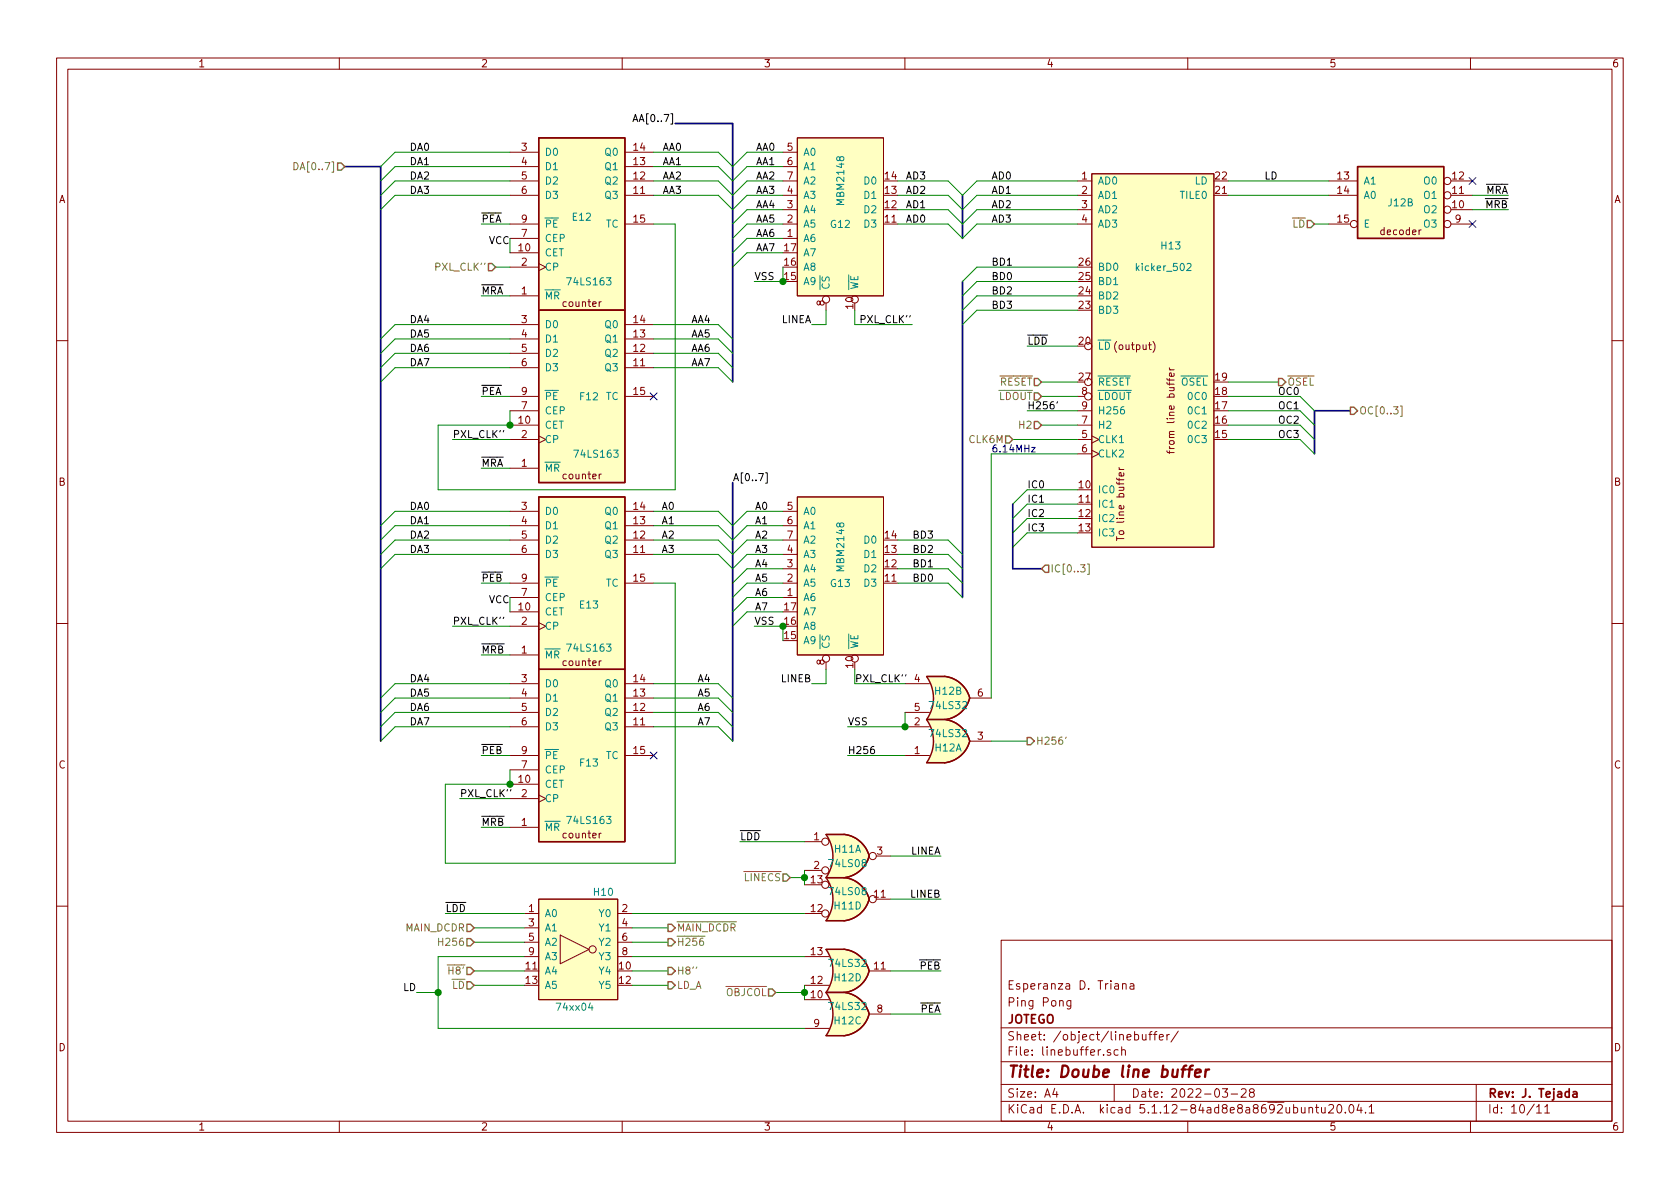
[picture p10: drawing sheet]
<svg xmlns="http://www.w3.org/2000/svg" width="297mm" height="210mm" viewBox="0 0 297 210" stroke-linecap="round" stroke-linejoin="round" font-family="sans-serif">
<g fill="none" stroke="#840000" stroke-width=".18">
<path d="M10 10.3h277v189.9h-277zM12 12.2h273v186.1h-273zM60 10.3v1.9M110 10.3v1.9M160 10.3v1.9M210 10.3v1.9M260 10.3v1.9M90.2 34.5h5M90.2 32h5M90.2 39.6h5M90.2 26.9h5M90.2 29.5h5"/>
<path d="M110.5 34.5h5.1M110.5 32h5.1M110.5 39.6h5.1M110.5 26.9h5.1M110.5 29.5h5.1M138.4 37.1h2.6M138.4 34.5h2.6M138.4 32h2.6M138.4 39.6h2.6M138.4 26.9h2.6M138.4 29.5h2.6M141 24.4h15.2v27.9h-15.2z"/>
<path d="M142.2 24.4h.1M190.5 37.1h2.5M190.5 34.5h2.5M190.5 32h2.5M190.5 39.6h2.5M193 30.7h21.6v66.1h-21.6zM234.9 34.5h5.1M234.9 32h5.1M234.9 39.6h3.9M256.5 37.1h3.8M256.5 34.5h3.8M256.5 32h3.8"/>
<path d="M256.5 39.6h3.8M90.2 42.2h5M90.2 52.3h5M90.2 44.7h5M90.2 47.2h5M90.2 59.9h5M90.2 57.4h5M95.2 46.6l1.3 .6-1.3 .7M106.3 53.4l-.4 .2M110.5 59.9h5.1M110.5 57.4h5.1M138.4 42.2h2.6"/>
<path d="M146 53.6v1.3M251.3 40.7l-.4 .2M10 60.2h2M90.2 75.2h5M90.2 65h5M90.2 62.5h5M90.2 70.1h5M90.2 77.7h5M90.2 72.6h5M95.2 77.1l1.3 .6-1.3 .7M110.5 65h5.1M110.5 62.5h5.1"/>
<path d="M110.5 70.1h5.1M190.5 75.2h2.5M190.5 70.1h1.3M190.5 77.7h2.5M190.5 72.6h2.5M193 77.1l1.3 .6-1.3 .7M193 79.6l1.3 .7-1.3 .6M203.9 60.4a1.47 1.47 0 0 1 0 1.9M206.3 79.7l.2 .3h1.1M206.8 65l.2 .4M206.8 79.7v.5M206.8 65.4h.8"/>
<path d="M207.5 66l.1 .4-.2 .1h-.6v-.5l.3-.1 .1 .6M285 60.2h2M90.2 98h5M90.2 90.4h5M90.2 93h5M90.2 95.5h5M90.2 82.8h5M106.3 83.8l-.4 .3M110.5 98h5.1M110.5 90.4h5.1M110.5 93h5.1M110.5 95.5h5.1"/>
<path d="M138.4 98h2.6M138.4 90.4h2.6M138.4 93h2.6M138.4 95.5h2.6M141 87.9h15.2v27.9h-15.2zM142.2 87.9h.1M190.5 80.3h2.5M197.4 94.9v.7M197.9 82.7l.2 .3M197.9 83h.8M198.7 83.6v.4l-.2 .2-.6-.1v-.5h.3l.1 .6M10 110.3h2"/>
<path d="M90.2 105.7h5M90.2 103.1h5M90.2 115.8h5M90.2 108.2h5M90.2 110.7h5M95.2 110.1l1.3 .6-1.3 .7M106.3 116.9l-.4 .2M110.5 103.1h5.1M138.4 105.7h2.6M138.4 103.1h2.6M138.4 100.6h2.6M146 117.1v1.3"/>
<path d="M285 110.3h2M90.2 120.9h5M90.2 126h5M90.2 123.4h5M90.2 133.6h5M90.2 128.5h5M90.2 138.7h5M90.2 136.1h5M110.5 120.9h5.1M110.5 126h5.1M110.5 123.4h5.1M110.5 133.6h5.1"/>
<path d="M110.5 128.5h5.1M160 120.9h4.3M160 126h4.3M160 133.6h4.3M160 128.5h4.3M171.4 123.4h3.9M171.4 131.1h3.9M90.2 146.3h5M90.2 141.2h5M95.2 159h14v17.8h-14zM95.2 140.6l1.3 .6-1.3 .7M106.3 147.3l-.4 .3"/>
<path d="M142.2 156.5h3.1M142.2 148.8h3.1M142.2 153.9h3.1M154.9 159h2.6M154.9 151.4h2.6M10 160.2h2M92.7 161.5h2.5M92.7 164.1h2.5M92.7 166.6h2.5M92.7 169.2h2.5M99.1 165.3l5 2.6-5 2.5zM109.2 161.5h2.6"/>
<path d="M109.2 164.1h2.6M109.2 166.6h2.6M109.2 169.2h2.6M142.2 161.5h3.1M142.2 169.2h4.4M142.2 174.2h4.4M142.2 176.8h4.4M153.7 171.7h3.8M153.7 179.3h3.8M177 166.3h108v32h-108zM189.3 176.9v1.4l-.2 .1h-.4M189.3 177l-.4-.1-.3 .3 .1 .6 .2 .1 .4-.1"/>
<path d="M198.5 174.1l.2-.2 .4 .1v.9M198.5 173.9v1M199.8 174h.6l.1 .9M200.5 174.3l-.5 .1-.2 .2v.2l.2 .1 .5-.1M285 160.2h2M60 198.3v1.9M110 198.3v1.9M142.2 181.9h4.4M160 198.3v1.9M177 194.8h108M177 191.8h108M177 187.8h108"/>
<path d="M177 181.8h108M186.5 192.5l-.4 1h1M186.8 193v1M196.3 185.7a.37 .37 0 0 0-.5 .1v.2l.5 .2 .1 .1-.2 .3-.4-.1M197 191.8v3M197.7 185.7l-.4-.1-.3 .3 .1 .6 .2 .1 .4-.1M198.3 185.7h.1a.37 .37 0 0 1 .6 .1v.8M198.3 185.1v1.5M200.6 183l.4-.1 .3 .3v.6l-.3 .1-.4-.1M202 182.9l.1 .9 .3 .1 .2-.1M202.6 182.9v1M203.1 182.9h.6"/>
<path d="M203.7 182.4l-.4 .2v1.3M204 182.9h.5M204.5 182.4l-.3 .2v1.3M205 183.4l.7-.1-.1-.3-.4-.1-.2 .2 .1 .7h.5M206.3 182.9v1M206.8 182.9l-.5 .3M208.3 182.3l-1.3 2M210 198.3v1.9M216.1 192.5h.9l-.4 .6 .4 .1v.7l-.2 .1-.7-.1M217.7 193.5h1.1M219.5 192.7l.2-.2h.3l.3 .2v.3v.2l-.9 .8h.9M221.2 193.2l-.3-.3 .1-.2 .2-.2 .4 .1 .2 .2-.1 .2-.6 .2a.48 .48 0 0 0-.1 .7l.2 .1 .5-.1a.48 .48 0 0 0-.1-.7h-.1"/>
<path d="M231.4 196l.2-.2 .4 .1 .1 .9M231.4 195.8v1M232.6 195.8h.5M232.8 195.3v1.3l.3 .2M233.7 195.8v.8a.37 .37 0 0 0 .6 .1M234.3 195.8v1M234.9 195.5l.3-.2h.3l.2 .2 .1 .3-.1 .2-.8 .8h.9M236.5 195.5l.2-.2a.8 .8 0 0 1 .6 .8 .8 .8 0 0 1-.6 .7l-.2-.1-.1-.4zM237.9 196.7v.1M238.7 195.5l.2-.2a.8 .8 0 0 1 .5 .8 .8 .8 0 0 1-.5 .7l-.2-.1-.2-.4zM240.3 195.2l-.4 1.1h1M240.6 195.8v1"/>
<path d="M241.4 196.7v.1M242.1 195.8l.4-.5v1.5M242.1 196.8h.8M260 198.3v1.9M261 191.8v6.5M271.7 195.8l.4-.5v1.5M271.7 196.8h.8M273.1 195.8l.5-.5v1.5M273.1 196.8h.9"/>
<circle cx="239.4" cy="39.6" r=".63"/>
<circle cx="255.9" cy="34.5" r=".63"/>
<circle cx="255.9" cy="37.1" r=".63"/>
<circle cx="255.9" cy="39.6" r=".63"/>
<circle cx="255.9" cy="32" r=".63"/>
<circle cx="146" cy="53" r=".63"/>
<circle cx="151.1" cy="53" r=".63"/>
<circle cx="192.4" cy="70.1" r=".63"/>
<circle cx="192.4" cy="67.6" r=".63"/>
<circle cx="192.4" cy="61.2" r=".63"/>
<circle cx="146" cy="116.5" r=".63"/>
<circle cx="151.1" cy="116.5" r=".63"/>
<circle cx="145.9" cy="148.8" r=".63"/>
<circle cx="145.9" cy="156.5" r=".63"/>
<circle cx="145.9" cy="153.9" r=".63"/>
<circle cx="154.3" cy="151.4" r=".63"/>
<circle cx="154.3" cy="159" r=".63"/>
<circle cx="104.8" cy="167.9" r=".63"/>
<circle cx="145.9" cy="161.5" r=".63"/>
</g>
<path d="M278.2 193.1h.5l.1 .9M278.8 193.4l-.5 .1-.2 .2 .2 .3 .5-.1" fill="none" stroke="#840000" stroke-width=".3"/>
<path d="M209.8 188.4l-.4 .1-.2 .2-.2 1.7M210.1 189.1h.7M210.9 188.4l-.4 .1-.1 .2-.2 1.7M211.3 189.8l1-.2-.1-.4-.5-.1-.3 .3-.1 .9 .2 .1 .6-.1M213.2 189.1l-.1 1.3M213.8 189.1a.55 .55 0 0 0-.6 .4" fill="none" stroke="#840000" stroke-width=".41"/>
<g fill="#ffffc2" stroke="#ffffc2" stroke-width=".18">
<path d="M148.7 157.7l5 1.3a5.2 5.2 0 0 1-4.5 3.8z"/>
<path d="M149.2 155.2a5.2 5.2 0 0 1 4.5 3.8l-5 1.3z"/>
<path d="M146 155.2h3.2z"/>
<path d="M146 162.8h3.2z"/>
<path d="M146 155.2h3.2v7.6h-3.2a6.6 6.6 0 0 0 0-7.6z"/>
<path d="M167 119.6a5.2 5.2 0 0 1 4.4 3.8l-5 1.4z"/>
<path d="M166.4 122.1l5 1.4a5.2 5.2 0 0 1-4.4 3.8z"/>
<path d="M163.8 127.2h3.2z"/>
<path d="M163.8 119.6h3.2z"/>
<path d="M163.8 119.6h3.2v7.6h-3.2a6.7 6.7 0 0 0 0-7.6z"/>
<path d="M95.2 159h14v17.8h-14z"/>
<path d="M148.7 170.4l5 1.3a5.2 5.2 0 0 1-4.5 3.8z"/>
<path d="M149.2 167.9a5.2 5.2 0 0 1 4.5 3.8l-5 1.3z"/>
<path d="M146 167.9h3.2z"/>
<path d="M146 175.5h3.2z"/>
<path d="M146 167.9h3.2v7.6h-3.2a6.6 6.6 0 0 0 0-7.6z"/>
<path d="M166.4 129.7l5 1.4a5.2 5.2 0 0 1-4.4 3.8z"/>
<path d="M167 127.2a5.2 5.2 0 0 1 4.4 3.8l-5 1.4z"/>
<path d="M163.8 134.9h3.2z"/>
<path d="M163.8 127.2h3.2v7.7h-3.2a6.6 6.6 0 0 0 0-7.7z"/>
<path d="M148.7 178l5 1.3a5.2 5.2 0 0 1-4.5 3.9z"/>
<path d="M149.2 175.5a5.2 5.2 0 0 1 4.5 3.8l-5 1.3z"/>
<path d="M146 183.1h3.2z"/>
<path d="M146 175.5h3.2v7.6h-3.2a6.6 6.6 0 0 0 0-7.6z"/>
<path d="M240 29.5h15.3v12.7h-15.3z"/>
<path d="M149.2 147.5a5.2 5.2 0 0 1 4.5 3.9l-5 1.3z"/>
<path d="M148.7 150.1l5 1.3a5.2 5.2 0 0 1-4.5 3.8z"/>
<path d="M146 147.6h3.2z"/>
<path d="M146 147.6h3.2v7.6h-3.2a6.7 6.7 0 0 0 0-7.6z"/>
<path d="M141 87.9h15.2v27.9h-15.2z"/>
<path d="M141 24.4h15.2v27.9h-15.2z"/>
<path d="M95.2 118.4h15.3v30.4h-15.3z"/>
<path d="M95.2 24.4h15.3v30.5h-15.3z"/>
<path d="M95.2 54.9h15.3v30.4h-15.3z"/>
<path d="M95.2 87.9h15.3v30.5h-15.3z"/>
<path d="M193 30.7h21.6v66.1h-21.6z"/>
</g>
<g fill="none" stroke="#840000" stroke-width=".25">
<path d="M95.2 24.4h15.3v30.5h-15.3zM240 29.5h15.3v12.7h-15.3zM95.2 54.9h15.3v30.4h-15.3zM95.2 87.9h15.3v30.5h-15.3zM95.2 118.4h15.3v30.4h-15.3zM163.8 119.6h3.2a5.2 5.2 0 0 1 4.4 3.8M163.9 119.7a6.6 6.6 0 0 1 0 7.5M163.8 134.9h3.2M163.9 127.3a6.6 6.6 0 0 1 0 7.5M167 127.2a5.2 5.2 0 0 1 4.4 3.8M171.4 123.5a5.2 5.2 0 0 1-4.4 3.8l-3.2-.1M171.4 131.1a5.2 5.2 0 0 1-4.4 3.8"/>
<path d="M146 147.6l3.2-.1a5.2 5.2 0 0 1 4.5 3.9M146.1 155.2a6.6 6.6 0 0 1 0 7.6M146.1 147.6a6.6 6.6 0 0 1 0 7.6M149.2 155.2a5.2 5.2 0 0 1 4.5 3.8M153.7 159a5.2 5.2 0 0 1-4.5 3.8M153.7 151.4a5.2 5.2 0 0 1-4.5 3.8h-3.2M146 167.9h3.2a5.2 5.2 0 0 1 4.5 3.8M146 162.8h3.2M146.1 167.9a6.6 6.6 0 0 1 0 7.6M146.1 175.5a6.6 6.6 0 0 1 0 7.6M149.2 175.5a5.2 5.2 0 0 1 4.5 3.8M153.7 171.7a5.2 5.2 0 0 1-4.5 3.8h-3.2"/>
<path d="M153.7 179.3a5.2 5.2 0 0 1-4.5 3.9M146 183.1h3.2"/>
</g>
<path d="M209.9 46.7l.5-.1 .2 .3-.1 .2-.7 .7h.8" fill="none" stroke="#008484" stroke-width=".18"/>
<path d="M61 29.5h6.3v101.6M119.4 21.8h10.1v45.8M170.2 34.5v7.7M170.2 49.8v55.9M238.8 72.6h-6.4v7.7M129.5 85.3v45.8M179.1 89.1v11.5h5" fill="none" stroke="#000084" stroke-width=".3"/>
<g fill="none" stroke="#008400" stroke-width=".18">
<path d="M85.1 39.6h5.1M90.2 34.5h-20.4l-2.5 2.6M90.2 32h-20.4l-2.5 2.5M90.2 29.5h-20.4l-2.5 2.5M90.2 26.9h-20.4l-2.5 2.6M115.6 39.6h3.8v47h-41.9v-11.4h12.7v-2.6M115.6 34.5h11.4l2.5 2.6 2.6-2.6h6.3M115.6 32h11.4l2.5 2.5 2.6-2.5h6.3M115.6 29.5h11.4l2.5 2.5 2.6-2.5h6.3M115.6 26.9h11.4l2.5 2.6 2.6-2.6h6.3M138.4 39.6h-6.3l-2.6 2.6M138.4 37.1h-6.3l-2.6 2.5"/>
<path d="M158.7 39.6h8.9l2.6 2.6 2.5-2.6h17.8M158.7 34.5h8.9l2.6 2.6 2.5-2.6h17.8M158.7 32h8.9l2.6 2.5 2.5-2.5h17.8M158.7 37.1h8.9l2.6 2.5 2.5-2.5h17.8M217.2 34.5h17.7M217.2 32h17.7M232.4 39.6h2.5M260.3 34.5h6.4M260.3 37.1h6.4M85.1 52.3h5.1M87.6 47.2h2.6M90.2 57.4h-20.4l-2.5 2.5"/>
<path d="M90.2 59.9h-20.4l-2.5 2.6M90.2 42.2v2.5M115.6 57.4h11.4l2.5 2.5M115.6 59.9h11.4l2.5 2.6M138.4 44.7h-6.3l-2.6 2.5M138.4 42.2h-6.3l-2.6 2.5M138.4 47.2v2.6h-5.1M146 54.9v2.5h-2.5M151.1 54.9v2.5h10.2M190.5 52.3h-17.8l-2.5 2.6M190.5 47.2h-17.8l-2.5 2.6M190.5 49.8h-17.8l-2.5 2.5"/>
<path d="M190.5 54.9h-17.8l-2.5 2.5M80 77.7h10.2M85.1 70.1h5.1M90.2 65h-20.4l-2.5 2.6M90.2 62.5h-20.4l-2.5 2.5M115.6 65h11.4l2.5 2.6M115.6 62.5h11.4l2.5 2.5M179.1 77.7h11.4M181.6 72.6h8.9M181.6 61.2h8.9M184.1 75.2h6.4M184.1 70.1h6.4"/>
<path d="M184.1 67.6h6.4M217.2 75.2h12.7l2.5 2.5M217.2 70.1h12.7l2.5 2.5M217.2 67.6h8.9M217.2 72.6h12.7l2.5 2.6M217.2 77.7h12.7l2.5 2.6M85.1 82.8h5.1M90.2 90.4h-20.4l-2.5 2.6M90.2 93h-20.4l-2.5 2.5M90.2 95.5h-20.4l-2.5 2.5M90.2 98h-20.4l-2.5 2.6M115.6 90.4h11.4l2.5 2.6 2.6-2.6h6.3"/>
<path d="M115.6 93h11.4l2.5 2.5 2.6-2.5h6.3M115.6 95.5h11.4l2.5 2.5 2.6-2.5h6.3M115.6 98h11.4l2.5 2.6 2.6-2.6h6.3M158.7 95.5h8.9l2.6 2.5M158.7 98h8.9l2.6 2.6M190.5 80.3h-15.2v43.1M190.5 86.6h-8.9l-2.5 2.5M190.5 89.1h-8.9l-2.5 2.6M190.5 91.7h-8.9l-2.5 2.5M190.5 94.2h-8.9l-2.5 2.6M80 110.7h10.2M85.1 103.1h5.1"/>
<path d="M85.1 115.8h5.1M90.2 105.7v2.5M115.6 103.1h3.8v49.5h-40.7v-13.9h11.5v-2.6M133.3 110.7h5.1v2.6M138.4 103.1h-6.3l-2.6 2.6M138.4 100.6h-6.3l-2.6 2.5M138.4 105.7h-6.3l-2.6 2.5M138.4 108.2h-6.3l-2.6 2.5M146 118.4v2.5h-2.5M151.1 118.4v2.5h8.9M158.7 103.1h8.9l2.6 2.6M158.7 100.6h8.9l2.6 2.5"/>
<path d="M85.1 133.6h5.1M90.2 128.5h-20.4l-2.5 2.6M90.2 123.4h-20.4l-2.5 2.6M90.2 120.9h-20.4l-2.5 2.5M90.2 126h-20.4l-2.5 2.5M115.6 128.5h11.4l2.5 2.6M115.6 123.4h11.4l2.5 2.6M115.6 120.9h11.4l2.5 2.5M115.6 126h11.4l2.5 2.5M149.9 133.6h10.1M160 126v2.5h-10.1M175.3 131.1h6.3"/>
<path d="M81.3 141.2h8.9M85.1 146.3h5.1M130.8 148.8h11.4M139.7 155.2h2.5M142.2 153.9v2.6M157.5 159h8.9M157.5 151.4h8.9M73.7 175.5h3.8M78.7 161.5h14M83.8 164.1h8.9M83.8 166.6h8.9M83.8 174.2h8.9"/>
<path d="M83.8 171.7h8.9M92.7 169.2h-15.2v12.7h64.7M111.8 164.1h6.3M111.8 166.6h6.3M111.8 174.2h6.3M111.8 171.7h6.3M111.8 169.2h30.4M111.8 161.5h30.4M137.2 175.5h5M142.2 174.2v2.6M157.5 171.7h8.9M157.5 179.3h8.9"/>
</g>
<g fill="none" stroke="#848400" stroke-width=".25">
<path d="M59.7 28.8h.6l.7 .7-.7 .6h-.6zM231.1 39h.7l.6 .6-.6 .7h-.7zM86.4 46.6h.6l.6 .6-.6 .7h-.6zM177.8 77.1h.6l.7 .6-.7 .7h-.6zM182.9 66.9h.6l.6 .7-.6 .6h-.6zM182.9 69.5h.6l.6 .6-.6 .6h-.6zM182.9 74.5h.6l.6 .7-.6 .6h-.6zM226.1 66.9h.6l.6 .7-.6 .6h-.6zM238.8 72h.6l.6 .6-.6 .7h-.6zM184.8 99.9h.6v1.3h-.6l-.7-.6zM181.6 130.4h.6l.7 .7-.7 .6h-.6zM138.4 154.6h.7l.6 .6-.6 .6h-.7z"/>
<path d="M82.5 166h.7l.6 .6-.6 .7h-.7zM82.5 163.4h.7l.6 .7-.6 .6h-.7zM82.5 173.6h.7l.6 .6-.6 .7h-.7zM82.5 171.1h.7l.6 .6-.6 .6h-.7zM118.1 171.1h.6l.7 .6-.7 .6h-.6zM118.1 173.6h.6l.7 .6-.7 .7h-.6zM118.1 166h.6l.7 .6-.7 .7h-.6zM118.1 163.4h.6l.7 .7-.7 .6h-.6zM135.9 174.9h.6l.7 .6-.7 .6h-.6z"/>
</g>
<path d="M52 28.7a.64 .64 0 0 1 .7 .7 .64 .64 0 0 1-.7 .6zM247.6 71.8h.3v1.8h-.3M192.3 99.7h.3v1.9h-.3M188.5 130.3l-.1 .3M77.5 165.9v1.3M77.5 166.5h.8M79.1 170.6h1.3M123.2 171l-.1 .2" fill="none" stroke="#848400" stroke-width=".18"/>
<path d="M111.9 21.5l.4-1.3 .5 1.3M112 21.2h.6M89.1 76.1l-.1 .3M187 71l-.1 .3M135.4 83.6h.3v1.8h-.3M89.1 109.1l-.1 .3M160.2 119.3l-.1 .3M90.3 139.6l-.1 .3" fill="none" stroke="#000" stroke-width=".18"/>
<path d="M182.4 79.1h.6l-.6 .8h.6" fill="none" stroke="#0000c2" stroke-width=".18"/>
<g fill="#008400" stroke="#008400" stroke-width=".25">
<circle cx="142.2" cy="155.2" r=".51"/>
<circle cx="90.2" cy="75.2" r=".51"/>
<circle cx="138.4" cy="110.7" r=".51"/>
<circle cx="142.2" cy="175.5" r=".51"/>
<circle cx="138.4" cy="49.8" r=".51"/>
<circle cx="160" cy="128.5" r=".51"/>
<circle cx="90.2" cy="138.7" r=".51"/>
<circle cx="77.5" cy="175.5" r=".51"/>
</g>
<path d="M259.7 31.4l1.3 1.2M259.7 39l1.3 1.2M261 31.4l-1.3 1.2M261 39l-1.3 1.2M115 69.5l1.2 1.2M116.2 69.5l-1.2 1.2M115 133l1.2 1.2M116.2 133l-1.2 1.2" fill="none" stroke="#000084" stroke-width=".18"/>
<text font-size="2.8" fill="#840000" x="178" y="190.5">Title: Doube line buffer</text>
<g font-size="2.1" fill="#840000">
<text x="178" y="178">Ping Pong</text>
<text x="178" y="175">Esperanza D. Triana</text>
<text x="178" y="184">Sheet: /object/linebuffer/</text>
<text x="178" y="181">JOTEGO</text>
<text x="178" y="186.7">File: linebuffer.sch</text>
<text x="178" y="196.9">KiCad E.D.A. kicad 5.1.12-84ad8e8a8692ubuntu20.04.1</text>
<text x="178" y="194.1">Size: A4</text>
<text x="200" y="194.1">Date: 2022-03-28</text>
<text x="263" y="194.1">Rev: J. Tejada</text>
<text x="263" y="196.9">Id: 10/11</text>
</g>
<g font-size="1.8" fill="#840000">
<text x="35" y="11.9">1</text>
<text x="85" y="11.9">2</text>
<text x="135" y="11.9">3</text>
<text x="185" y="11.9">4</text>
<text x="235" y="11.9">5</text>
<text x="285" y="11.9">6</text>
<text x="92.2" y="26.7">3</text>
<text x="92.2" y="29.2">4</text>
<text x="112.1" y="29.2">13</text>
<text x="112.1" y="26.7">14</text>
<text x="139.2" y="26.7">5</text>
<text x="139.2" y="29.2">6</text>
<text x="10.4" y="35.9">A</text>
<text x="92.2" y="31.7">5</text>
<text x="92.2" y="34.3">6</text>
<text x="112.1" y="34.3">11</text>
<text x="112.1" y="31.7">12</text>
<text x="139.2" y="34.3">4</text>
<text x="139.2" y="31.7">7</text>
<text x="156.5" y="34.3">13</text>
<text x="156.5" y="31.7">14</text>
<text x="191.3" y="31.7">1</text>
<text x="191.3" y="34.3">2</text>
<text x="214.9" y="34.3">21</text>
<text x="214.9" y="31.7">22</text>
<text x="236.5" y="31.7">13</text>
<text x="236.5" y="34.3">14</text>
<text x="256.8" y="34.3">11</text>
<text x="256.8" y="31.7">12</text>
<text x="285.4" y="35.9">A</text>
<text x="92.2" y="41.9">7</text>
<text x="92.2" y="39.4">9</text>
<text x="112.1" y="39.4">15</text>
<text x="139.2" y="41.9">1</text>
<text x="139.2" y="39.4">2</text>
<text x="139.2" y="36.8">3</text>
<text x="156.5" y="39.4">11</text>
<text x="156.5" y="36.8">12</text>
<text x="191.3" y="36.8">3</text>
<text x="191.3" y="39.4">4</text>
<text x="236.5" y="39.4">15</text>
<text x="244.2" y="41.6">decoder</text>
<text x="256.8" y="36.8">10</text>
<text x="257.3" y="39.4">9</text>
<text x="91.7" y="44.4">10</text>
<text x="92.2" y="47">2</text>
<text x="138.7" y="47">16</text>
<text x="138.7" y="44.4">17</text>
<text x="190.8" y="47">26</text>
<text x="92.2" y="52.1">1</text>
<text x="138.7" y="49.5">15</text>
<text x="190.8" y="52.1">24</text>
<text x="190.8" y="49.5">25</text>
<text x="92.2" y="57.1">3</text>
<text x="92.2" y="59.7">4</text>
<text x="99.6" y="54.3">counter</text>
<text x="112.1" y="59.7">13</text>
<text x="112.1" y="57.1">14</text>
<text x="145.8" y="54.1" transform="rotate(-90 145.8 54.1)">8</text>
<text x="150.9" y="54.6" transform="rotate(-90 150.9 54.6)">10</text>
<text x="190.8" y="54.6">23</text>
<text x="92.2" y="62.2">5</text>
<text x="92.2" y="64.8">6</text>
<text x="112.1" y="64.8">11</text>
<text x="112.1" y="62.2">12</text>
<text x="190.8" y="61">20</text>
<text x="92.2" y="69.8">9</text>
<text x="112.1" y="69.8">15</text>
<text x="190.8" y="67.3">27</text>
<text x="191.3" y="69.8">8</text>
<text x="214.9" y="69.8">18</text>
<text x="214.9" y="67.3">19</text>
<text x="91.7" y="74.9">10</text>
<text x="92.2" y="77.5">2</text>
<text x="92.2" y="72.4">7</text>
<text x="191.3" y="77.5">5</text>
<text x="191.3" y="74.9">7</text>
<text x="191.3" y="72.4">9</text>
<text x="214.9" y="77.5">15</text>
<text x="214.9" y="74.9">16</text>
<text x="214.9" y="72.4">17</text>
<text x="92.2" y="82.5">1</text>
<text x="191.3" y="80">6</text>
<text x="207.7" y="79.1" transform="rotate(-90 207.7 79.1)">from line buffer</text>
<text x="10.4" y="85.9">B</text>
<text x="99.6" y="84.8">counter</text>
<text x="190.8" y="86.4">10</text>
<text x="190.8" y="88.9">11</text>
<text x="285.4" y="85.9">B</text>
<text x="92.2" y="90.2">3</text>
<text x="92.2" y="92.7">4</text>
<text x="92.2" y="95.2">5</text>
<text x="112.1" y="95.2">12</text>
<text x="112.1" y="92.7">13</text>
<text x="112.1" y="90.2">14</text>
<text x="139.2" y="90.2">5</text>
<text x="139.2" y="92.7">6</text>
<text x="139.2" y="95.2">7</text>
<text x="156.5" y="95.2">14</text>
<text x="190.8" y="91.4">12</text>
<text x="190.8" y="94">13</text>
<text x="198.8" y="94.7" transform="rotate(-90 198.8 94.7)">To line buffer</text>
<text x="92.2" y="97.8">6</text>
<text x="112.1" y="97.8">11</text>
<text x="139.2" y="100.3">3</text>
<text x="139.2" y="97.8">4</text>
<text x="156.5" y="100.3">12</text>
<text x="156.5" y="97.8">13</text>
<text x="91.7" y="107.9">10</text>
<text x="92.2" y="105.4">7</text>
<text x="92.2" y="102.9">9</text>
<text x="112.1" y="102.9">15</text>
<text x="138.7" y="107.9">17</text>
<text x="139.2" y="105.4">1</text>
<text x="139.2" y="102.9">2</text>
<text x="156.5" y="102.9">11</text>
<text x="92.2" y="110.5">2</text>
<text x="138.7" y="113">15</text>
<text x="138.7" y="110.5">16</text>
<text x="92.2" y="115.6">1</text>
<text x="99.6" y="117.8">counter</text>
<text x="145.8" y="117.6" transform="rotate(-90 145.8 117.6)">8</text>
<text x="150.9" y="118.1" transform="rotate(-90 150.9 118.1)">10</text>
<text x="92.2" y="120.6">3</text>
<text x="92.2" y="123.2">4</text>
<text x="92.2" y="125.7">5</text>
<text x="112.1" y="125.7">12</text>
<text x="112.1" y="123.2">13</text>
<text x="112.1" y="120.6">14</text>
<text x="161.7" y="120.6">4</text>
<text x="161.7" y="125.7">5</text>
<text x="172.9" y="123.2">6</text>
<text x="92.2" y="128.3">6</text>
<text x="112.1" y="128.3">11</text>
<text x="161.7" y="128.3">2</text>
<text x="172.9" y="130.8">3</text>
<text x="10.4" y="135.9">C</text>
<text x="92.2" y="135.9">7</text>
<text x="92.2" y="133.3">9</text>
<text x="112.1" y="133.3">15</text>
<text x="161.7" y="133.3">1</text>
<text x="285.4" y="135.9">C</text>
<text x="91.7" y="138.4">10</text>
<text x="92.2" y="141">2</text>
<text x="92.2" y="146">1</text>
<text x="99.6" y="148.3">counter</text>
<text x="143.9" y="148.6">1</text>
<text x="143.9" y="153.7">2</text>
<text x="155.1" y="151.1">3</text>
<text x="93.5" y="161.3">1</text>
<text x="110" y="161.3">2</text>
<text x="143.4" y="161.3">12</text>
<text x="143.4" y="156.2">13</text>
<text x="154.6" y="158.7">11</text>
<text x="93.5" y="163.8">3</text>
<text x="93.5" y="166.4">5</text>
<text x="110" y="163.8">4</text>
<text x="110" y="166.4">6</text>
<text x="93" y="171.4">11</text>
<text x="93" y="174">13</text>
<text x="93.5" y="168.9">9</text>
<text x="109.5" y="171.4">10</text>
<text x="109.5" y="174">12</text>
<text x="110" y="168.9">8</text>
<text x="143.4" y="174">12</text>
<text x="143.4" y="168.9">13</text>
<text x="154.6" y="171.4">11</text>
<text x="143.4" y="176.5">10</text>
<text x="155.1" y="179.1">8</text>
<text x="10.4" y="185.9">D</text>
<text x="143.9" y="181.6">9</text>
<text x="285.4" y="185.9">D</text>
<text x="35" y="199.9">1</text>
<text x="85" y="199.9">2</text>
<text x="135" y="199.9">3</text>
<text x="185" y="199.9">4</text>
<text x="235" y="199.9">5</text>
<text x="285" y="199.9">6</text>
</g>
<g font-size="1.8">
<text x="112.7" y="21.6">AA[0..7]</text>
<text x="72.4" y="26.7">DA0</text>
<text x="72.4" y="29.2">DA1</text>
<text x="117.1" y="29.2">AA1</text>
<text x="117.1" y="26.7">AA0</text>
<text x="133.6" y="29.2">AA1</text>
<text x="133.6" y="26.7">AA0</text>
<text x="72.4" y="31.7">DA2</text>
<text x="72.4" y="34.3">DA3</text>
<text x="117.1" y="34.3">AA3</text>
<text x="117.1" y="31.7">AA2</text>
<text x="133.6" y="34.3">AA3</text>
<text x="133.6" y="31.7">AA2</text>
<text x="160.3" y="31.7">AD3</text>
<text x="160.3" y="34.3">AD2</text>
<text x="175.3" y="34.3">AD1</text>
<text x="175.3" y="31.7">AD0</text>
<text x="223.5" y="31.7">LD</text>
<text x="262.7" y="34.3">MRA</text>
<text x="85.1" y="39.4">PEA</text>
<text x="133.6" y="36.8">AA4</text>
<text x="133.6" y="39.4">AA5</text>
<text x="133.6" y="41.9">AA6</text>
<text x="160.3" y="36.8">AD1</text>
<text x="160.3" y="39.4">AD0</text>
<text x="175.3" y="39.4">AD3</text>
<text x="175.3" y="36.8">AD2</text>
<text x="262.7" y="36.8">MRB</text>
<text x="86.4" y="43.2">VCC</text>
<text x="133.6" y="44.4">AA7</text>
<text x="175.3" y="47">BD1</text>
<text x="85.1" y="52.1">MRA</text>
<text x="133.3" y="49.5">VSS</text>
<text x="175.3" y="49.5">BD0</text>
<text x="175.3" y="52.1">BD2</text>
<text x="72.4" y="57.1">DA4</text>
<text x="72.4" y="59.7">DA5</text>
<text x="122.2" y="57.1">AA4</text>
<text x="122.2" y="59.7">AA5</text>
<text x="138.2" y="57.1">LINEA</text>
<text x="152.4" y="57.1">PXL_CLK''</text>
<text x="175.3" y="54.6">BD3</text>
<text x="72.4" y="62.2">DA6</text>
<text x="72.4" y="64.8">DA7</text>
<text x="122.2" y="62.2">AA6</text>
<text x="122.2" y="64.8">AA7</text>
<text x="181.6" y="61">LDD</text>
<text x="85.1" y="69.8">PEA</text>
<text x="226.2" y="69.8">OC0</text>
<text x="80" y="77.5">PXL_CLK''</text>
<text x="181.6" y="72.4">H256'</text>
<text x="226.2" y="77.5">OC3</text>
<text x="226.2" y="74.9">OC2</text>
<text x="226.2" y="72.4">OC1</text>
<text x="85.1" y="82.5">MRA</text>
<text x="129.5" y="85.1">A[0..7]</text>
<text x="181.6" y="86.4">IC0</text>
<text x="181.6" y="88.9">IC1</text>
<text x="72.4" y="90.2">DA0</text>
<text x="72.4" y="92.7">DA1</text>
<text x="72.4" y="95.2">DA2</text>
<text x="117.1" y="90.2">A0</text>
<text x="117.1" y="92.7">A1</text>
<text x="117.1" y="95.2">A2</text>
<text x="133.6" y="95.2">A2</text>
<text x="133.6" y="92.7">A1</text>
<text x="133.6" y="90.2">A0</text>
<text x="161.3" y="95.2">BD3</text>
<text x="181.6" y="94">IC3</text>
<text x="181.6" y="91.4">IC2</text>
<text x="72.4" y="97.8">DA3</text>
<text x="117.1" y="97.8">A3</text>
<text x="133.6" y="100.3">A4</text>
<text x="133.6" y="97.8">A3</text>
<text x="161.3" y="97.8">BD2</text>
<text x="161.3" y="100.3">BD1</text>
<text x="85.1" y="102.9">PEB</text>
<text x="86.4" y="106.7">VCC</text>
<text x="133.6" y="107.9">A7</text>
<text x="133.6" y="105.4">A6</text>
<text x="133.6" y="102.9">A5</text>
<text x="161.3" y="102.9">BD0</text>
<text x="80" y="110.5">PXL_CLK''</text>
<text x="133.3" y="110.5">VSS</text>
<text x="85.1" y="115.6">MRB</text>
<text x="72.4" y="120.6">DA4</text>
<text x="72.4" y="125.7">DA6</text>
<text x="72.4" y="123.2">DA5</text>
<text x="123.5" y="125.7">A6</text>
<text x="123.5" y="120.6">A4</text>
<text x="123.5" y="123.2">A5</text>
<text x="138.2" y="120.6">LINEB</text>
<text x="151.1" y="120.6">PXL_CLK''</text>
<text x="72.4" y="128.3">DA7</text>
<text x="123.5" y="128.3">A7</text>
<text x="149.9" y="128.3">VSS</text>
<text x="85.1" y="133.3">PEB</text>
<text x="149.9" y="133.3">H256</text>
<text x="81.3" y="141">PXL_CLK''</text>
<text x="85.1" y="146">MRB</text>
<text x="130.8" y="148.6">LDD</text>
<text x="161.1" y="151.1">LINEA</text>
<text x="78.7" y="161.3">LDD</text>
<text x="161.1" y="158.7">LINEB</text>
<text x="162.7" y="171.4">PEB</text>
<text x="71.3" y="175.3">LD</text>
<text x="162.7" y="179.1">PEA</text>
</g>
<g font-size="1.8" fill="#008484">
<text x="96.3" y="27.6">D0</text>
<text x="107.1" y="27.6">Q0</text>
<text x="142" y="27.6">A0</text>
<text x="96.3" y="30.1">D1</text>
<text x="96.3" y="32.6">D2</text>
<text x="96.3" y="35.2">D3</text>
<text x="107.1" y="35.2">Q3</text>
<text x="107.1" y="32.6">Q2</text>
<text x="107.1" y="30.1">Q1</text>
<text x="142" y="35.2">A3</text>
<text x="142" y="30.1">A1</text>
<text x="142" y="32.6">A2</text>
<text x="152.9" y="35.2">D1</text>
<text x="152.9" y="32.6">D0</text>
<text x="194.1" y="32.6">AD0</text>
<text x="194.1" y="35.2">AD1</text>
<text x="208.8" y="35.2">TILE0</text>
<text x="211.3" y="32.6">LD</text>
<text x="241" y="32.6">A1</text>
<text x="241" y="35.2">A0</text>
<text x="251.9" y="35.2">O1</text>
<text x="251.9" y="32.6">O0</text>
<text x="96.3" y="40.3">PE</text>
<text x="101.3" y="39">E12</text>
<text x="107.1" y="40.3">TC</text>
<text x="142" y="40.3">A5</text>
<text x="142" y="37.7">A4</text>
<text x="146.9" y="40.3">G12</text>
<text x="149.3" y="36" transform="rotate(-90 149.3 36)">MBM2148</text>
<text x="152.9" y="40.3">D3</text>
<text x="152.9" y="37.7">D2</text>
<text x="194.1" y="37.7">AD2</text>
<text x="194.1" y="40.3">AD3</text>
<text x="241" y="40.3">E</text>
<text x="245.5" y="36.5">J12B</text>
<text x="251.9" y="37.7">O2</text>
<text x="251.9" y="40.3">O3</text>
<text x="96.3" y="45.3">CET</text>
<text x="96.3" y="47.9">CP</text>
<text x="96.3" y="42.8">CEP</text>
<text x="142" y="42.8">A6</text>
<text x="142" y="47.9">A8</text>
<text x="142" y="45.3">A7</text>
<text x="194.1" y="47.9">BD0</text>
<text x="201.2" y="47.9">kicker_502</text>
<text x="205.4" y="44.1">H13</text>
<text x="96.3" y="53">MR</text>
<text x="100.6" y="50.5">74LS163</text>
<text x="142" y="50.4">A9</text>
<text x="146.7" y="51.3" transform="rotate(-90 146.7 51.3)">CS</text>
<text x="151.8" y="51.3" transform="rotate(-90 151.8 51.3)">WE</text>
<text x="194.1" y="53">BD2</text>
<text x="194.1" y="50.4">BD1</text>
<text x="96.3" y="58">D0</text>
<text x="107.1" y="58">Q0</text>
<text x="194.1" y="55.5">BD3</text>
<text x="96.3" y="60.6">D1</text>
<text x="96.3" y="63.1">D2</text>
<text x="96.3" y="65.7">D3</text>
<text x="107.1" y="65.7">Q3</text>
<text x="107.1" y="63.1">Q2</text>
<text x="107.1" y="60.6">Q1</text>
<text x="194.1" y="61.8">LD (output)</text>
<text x="96.3" y="70.7">PE</text>
<text x="102.6" y="70.8">F12</text>
<text x="107.1" y="70.7">TC</text>
<text x="194.1" y="68.2">RESET</text>
<text x="194.1" y="70.7">LDOUT</text>
<text x="208.8" y="68.2">OSEL</text>
<text x="210.4" y="70.7">0C0</text>
<text x="96.3" y="75.8">CET</text>
<text x="96.3" y="73.3">CEP</text>
<text x="194.1" y="75.8">H2</text>
<text x="194.1" y="73.3">H256</text>
<text x="210.4" y="75.8">0C2</text>
<text x="210.4" y="73.3">0C1</text>
<text x="96.3" y="83.4">MR</text>
<text x="96.3" y="78.4">CP</text>
<text x="101.8" y="80.9">74LS163</text>
<text x="194.1" y="78.4">CLK1</text>
<text x="194.1" y="80.9">CLK2</text>
<text x="210.4" y="78.4">0C3</text>
<text x="194.1" y="87.2">IC0</text>
<text x="194.1" y="89.8">IC1</text>
<text x="96.3" y="91.1">D0</text>
<text x="96.3" y="93.6">D1</text>
<text x="107.1" y="93.6">Q1</text>
<text x="107.1" y="91.1">Q0</text>
<text x="142" y="91.1">A0</text>
<text x="142" y="93.6">A1</text>
<text x="194.1" y="92.3">IC2</text>
<text x="194.1" y="94.9">IC3</text>
<text x="96.3" y="96.1">D2</text>
<text x="96.3" y="98.7">D3</text>
<text x="107.1" y="98.7">Q3</text>
<text x="107.1" y="96.1">Q2</text>
<text x="142" y="101.2">A4</text>
<text x="142" y="98.7">A3</text>
<text x="142" y="96.1">A2</text>
<text x="149.3" y="100.8" transform="rotate(-90 149.3 100.8)">MBM2148</text>
<text x="152.9" y="101.2">D2</text>
<text x="152.9" y="98.7">D1</text>
<text x="152.9" y="96.1">D0</text>
<text x="96.3" y="106.3">CEP</text>
<text x="96.3" y="103.8">PE</text>
<text x="102.6" y="107.6">E13</text>
<text x="107.1" y="103.8">TC</text>
<text x="142" y="106.3">A6</text>
<text x="142" y="103.8">A5</text>
<text x="146.9" y="103.8">G13</text>
<text x="152.9" y="103.8">D3</text>
<text x="96.3" y="108.8">CET</text>
<text x="96.3" y="111.4">CP</text>
<text x="142" y="113.9">A9</text>
<text x="142" y="111.4">A8</text>
<text x="142" y="108.8">A7</text>
<text x="96.3" y="116.5">MR</text>
<text x="100.6" y="115.2">74LS163</text>
<text x="146.7" y="114.8" transform="rotate(-90 146.7 114.8)">CS</text>
<text x="151.8" y="114.8" transform="rotate(-90 151.8 114.8)">WE</text>
<text x="96.3" y="121.5">D0</text>
<text x="96.3" y="124.1">D1</text>
<text x="107.1" y="124.1">Q1</text>
<text x="107.1" y="121.5">Q0</text>
<text x="164.5" y="125.4">74LS32</text>
<text x="165.4" y="122.9">H12B</text>
<text x="96.3" y="126.6">D2</text>
<text x="96.3" y="129.2">D3</text>
<text x="107.1" y="129.2">Q3</text>
<text x="107.1" y="126.6">Q2</text>
<text x="164.5" y="130.3">74LS32</text>
<text x="96.3" y="136.8">CEP</text>
<text x="96.3" y="134.2">PE</text>
<text x="102.6" y="135.6">F13</text>
<text x="107.1" y="134.2">TC</text>
<text x="165.4" y="132.9">H12A</text>
<text x="96.3" y="139.3">CET</text>
<text x="96.3" y="141.9">CP</text>
<text x="96.3" y="146.9">MR</text>
<text x="100.6" y="145.7">74LS163</text>
<text x="146.8" y="153.3">74LS08</text>
<text x="147.6" y="150.8">H11A</text>
<text x="105.1" y="158.4">H10</text>
<text x="146.8" y="158.3">74LS08</text>
<text x="147.6" y="160.8">H11D</text>
<text x="96.3" y="162.2">A0</text>
<text x="96.3" y="164.7">A1</text>
<text x="96.3" y="167.3">A2</text>
<text x="106" y="162.2">Y0</text>
<text x="106" y="164.7">Y1</text>
<text x="106" y="167.3">Y2</text>
<text x="96.3" y="172.3">A4</text>
<text x="96.3" y="169.8">A3</text>
<text x="106" y="172.3">Y4</text>
<text x="106" y="169.8">Y3</text>
<text x="146.8" y="171">74LS32</text>
<text x="147.6" y="173.5">H12D</text>
<text x="96.3" y="174.9">A5</text>
<text x="98.7" y="178.7">74xx04</text>
<text x="106" y="174.9">Y5</text>
<text x="146.8" y="178.6">74LS32</text>
<text x="147.6" y="181.1">H12C</text>
</g>
<g font-size="1.8" fill="#848400">
<text x="52.8" y="30.1">DA[0..7]</text>
<text x="228.5" y="40.3">LD</text>
<text x="77.2" y="47.9">PXL_CLK''</text>
<text x="176.5" y="70.7">LDOUT</text>
<text x="176.7" y="68.2">RESET</text>
<text x="227.6" y="68.2">OSEL</text>
<text x="180.4" y="75.8">H2</text>
<text x="240.3" y="73.3">OC[0..3]</text>
<text x="171.4" y="78.4">CLK6M</text>
<text x="185.7" y="101.2">IC[0..3]</text>
<text x="183.1" y="131.7">H256'</text>
<text x="131.7" y="155.8">LINECS</text>
<text x="71.7" y="164.7">MAIN_DCDR</text>
<text x="78.1" y="167.3">H256</text>
<text x="119.6" y="167.3">H256</text>
<text x="119.6" y="164.7">MAIN_DCDR</text>
<text x="79.6" y="172.3">H8'</text>
<text x="119.6" y="172.3">H8''</text>
<text x="79.9" y="174.9">LD</text>
<text x="119.6" y="174.9">LD_A</text>
<text x="128.3" y="176.1">OBJCOL</text>
</g>
<text font-size="1.7" fill="#0000c2" x="175.3" y="80">6.14MHz</text>
</svg>
